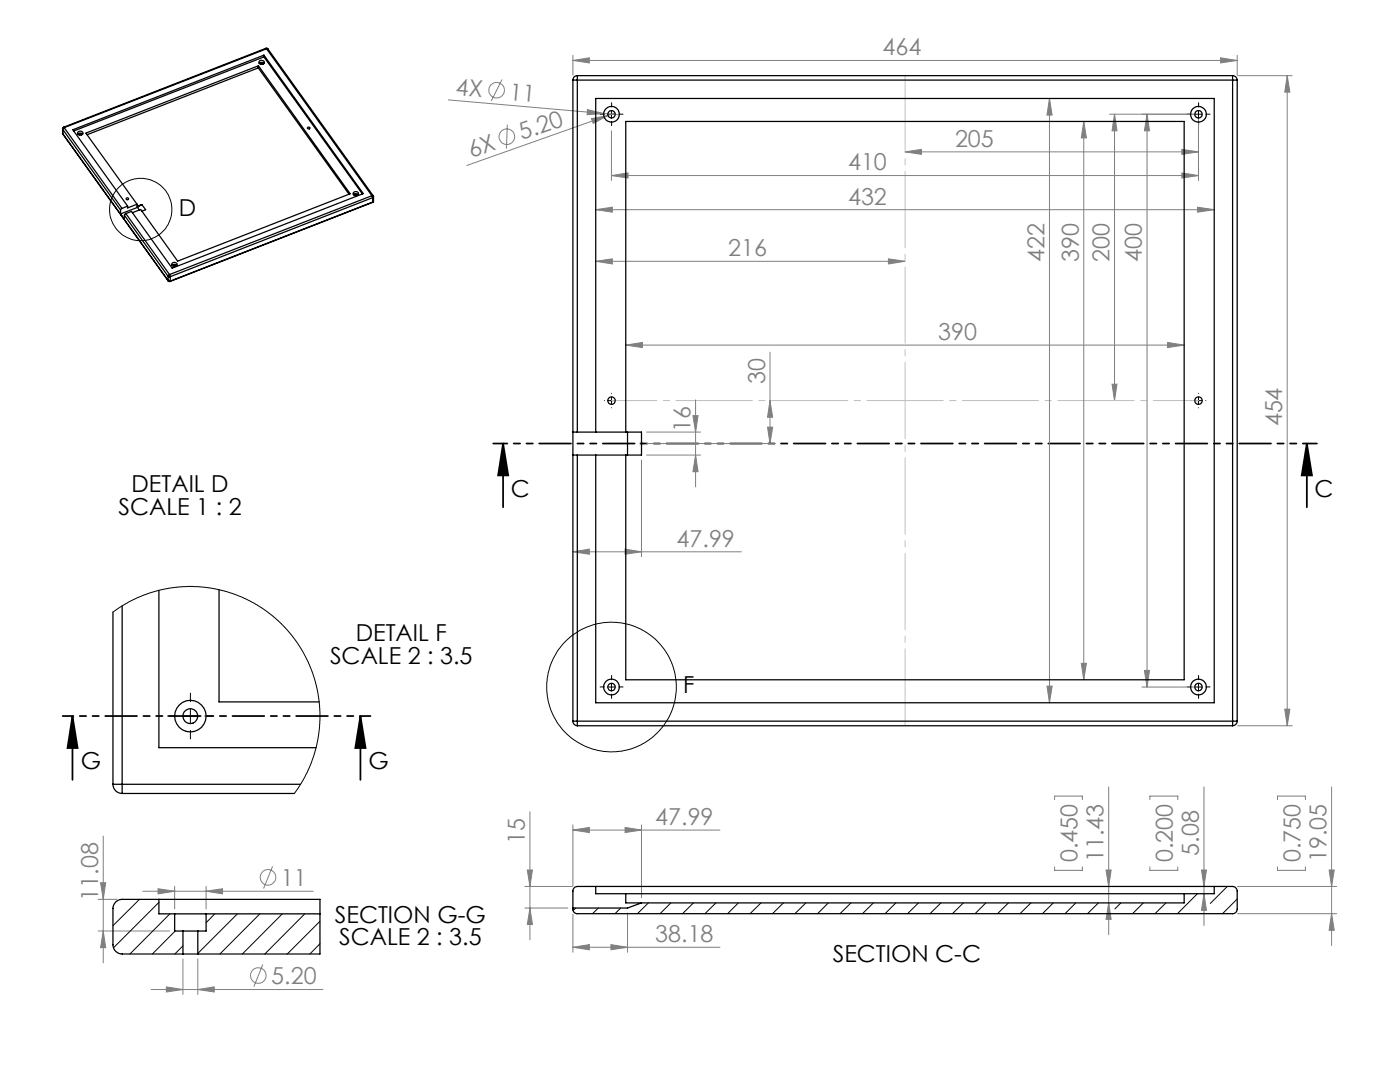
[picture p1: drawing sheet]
<svg xmlns="http://www.w3.org/2000/svg" width="279mm" height="216mm" viewBox="0 0 279 216" stroke-linecap="round" stroke-linejoin="round" font-family="sans-serif">
<g fill="none" stroke="#808080" stroke-width=".2">
<path d="M89.5 19.9l34.1 3M100.2 15.9l-2.2 4.2M114.3 12.1l3.3-.6v1.1zM114.3 11v4M114.3 12.1h132.6M209.4 19.6l.6 3.4h-1zM209.4 19.6v120.6M243.6 11.5l3.3 .6-3.3 .5zM246.9 11v4M247 15.1h10.9M256.9 15.1v129.7M256.9 15.1l.5 3.3h-1z"/>
<path d="M101.2 24.9l-.1 4.8M117.2 21.9l3.3 .7-3.3 .3zM118 23.7l3.4-.7-3 1.6zM121.4 23l-28.2 10M122 35l3.3-.5v1zM122 26.1v9.9M122 35h117.2M122.7 22.5l-1.3 .5M180.6 30.3l3.3-.5v1zM180.6 30.3h58.6M216.3 24.2l.5 3.3h-1zM216.3 24.2v111.4"/>
<path d="M221.4 22.8h16.8M222.4 22.8l.5 3.3h-1zM222.4 22.8v57.1M228.9 22.8l.5 3.3h-1zM228.9 22.8v114.3M235.9 29.8l3.3 .5-3.3 .5zM235.9 34.5l3.3 .5-3.3 .5zM239.2 23.8v12.2M118.9 52.1l3.3-.5v1.1zM118.9 41.8l3.3-.5v1zM118.9 52.1h61.7M118.9 41.8h123.4"/>
<path d="M177.3 51.6l3.3 .5-3.3 .6zM239 41.3l3.3 .5-3.3 .5zM124.9 68.9l3.3-.6v1.1zM124.9 68.9h111.4M138.8 79.8v17.4M153.7 70.3v18.2M153.7 79.9l.5 3.4h-1zM221.9 76.7h1l-.5 3.2zM233 68.3l3.3 .6-3.3 .5zM128 91.8v19.3M129 88.5h25.7M129 86.2h10.8"/>
<path d="M129 90.8h10.8M138.3 82.9h1l-.5 3.3zM138.8 90.8l.5 3.3h-1zM153.2 85.2h1l-.5 3.3zM114.3 110.1l3.3-.5v1zM114.3 110.1h33.7M124.7 109.6l3.3 .5-3.3 .5zM209 136.9h1l-.6 3.3zM215.8 132.4h1l-.5 3.2zM227.9 137.1h10.3M228.4 133.8h1l-.5 3.3zM210.5 159.6v-.7h5.5v.7"/>
<path d="M221.3 157v29.5M229.5 159.6v-.7h5.6v.7M240.3 157v27.7M247 144.8h10.9M255 159.6v-.7h5.5v.7M256.4 141.5h1l-.5 3.3zM265.7 157v31.7M19.6 179.5h3.8M20.1 176.1h1l-.5 3.4zM20.6 166.8v25.3M28.5 177.8h34M31.5 177.3l3.4 .5-3.4 .6z"/>
<path d="M34.9 176.8v4.6M41.1 177.8l3.3-.5v1.1zM41.1 176.8v4.6M54.4 172.9l-1.8 4.4M104.7 176.9h9.5M105.2 173.6h1.1l-.5 3.3zM105.8 162v25.5M114.3 165.6l3.3-.5v1zM114.3 164.6v12.2M114.3 165.6h29.4M124.7 165.1l3.3 .5-3.3 .5zM128 164.6v14.5"/>
<path d="M210.5 173v.7h5.5v-.7M220.7 173.6h1.1l-.5 3.3zM229.5 173v.7h5.6v-.7M239.8 173.6h1l-.5 3.3zM240.3 178.3l.5 3.3h-1zM247 176.9h19.8M255 173v.7h5.5v-.7M265.3 173.6h1l-.6 3.3zM19.6 185.8h14.2M20.6 185.8l.5 3.3h-1zM30.2 197.4h34.3M33.2 196.9l3.3 .5-3.3 .5z"/>
<path d="M36.5 191.3v7.1M39.5 197.4l3.3-.5v1zM39.5 191.3v7.1M52.5 192.4l-1.8 4.5M104.7 181.2h8.6M105.8 181.2l.5 3.3h-1.1zM114.3 189l3.3-.5v1zM114.3 182.4v7.6M114.3 189h29.4M121.9 188.5l3.3 .5-3.3 .5zM125.2 182.2v7.8M221.3 180.2l.5 3.2h-1.1z"/>
<path d="M247 182.3h19.8M265.7 182.3l.6 3.3h-1z"/>
<circle cx="99.1" cy="18" r="1.55"/>
<circle cx="101.1" cy="27.3" r="1.56"/>
<circle cx="53.5" cy="175.1" r="1.55"/>
<circle cx="51.5" cy="194.7" r="1.55"/>
</g>
<g fill="none" stroke="#000" stroke-width=".2">
<path d="M121.3 22.8h1.5M122 22.1v1.4M238.5 22.8h1.4M239.2 22.1v1.4M121.3 79.9h1.5M122 79.2v1.4M238.5 79.9h1.4M239.2 79.2v1.4M121.3 137.1h1.5M122 136.4v1.4M238.5 137.1h1.4M239.2 136.4v1.4"/>
<path d="M36.5 142.9h2.9M38 141.5v2.8"/>
<circle cx="28.1" cy="41.8" r="6.2"/>
<circle cx="122" cy="137.1" r="12.9"/>
</g>
<path d="M100.4 88.5l1 6.4h-2zM100.4 88.5v12.7M260.8 88.5l1 6.4h-2zM260.8 88.5v12.7M14.5 142.9l1 6.4h-2zM14.5 142.9v12.7M71.9 142.9l1.1 6.4h-2.1zM71.9 142.9v12.7" fill="none" stroke="#000" stroke-width=".35"/>
<path d="M127.5 88.5h1.1M127.7 88.2l.7 .7M128 88v1M128.4 88.2l-.7 .7" fill="none" stroke="#c0c0c0" stroke-width=".2"/>
<g fill="none" stroke="#000" stroke-width=".2" stroke-dasharray="15.2 1.3 1.3 1.3">
<path d="M120.6 22.8h-.8M122.1 21.4v-.9M122.1 24.2v.9M123.5 22.8h.8M237.8 22.8h-.9M239.2 21.4v-.9M239.2 24.2v.9M240.6 22.8h.9M120.6 79.9h.1M122.1 78.5h.1M123.5 79.9h.1M237.8 79.9h-.1"/>
<path d="M239.2 78.5h.1M240.6 79.9h.1M122.1 81.4h.1M239.2 81.4h.1M120.6 137.1h-.8M122.1 135.6v-.8M122.1 138.5v.9M123.5 137.1h.8M237.8 137.1h-.9M239.2 135.6v-.8M239.2 138.5v.9M240.6 137.1h.9"/>
<path d="M35.1 142.9h-1.7M38 140v-1.7M38 145.7v1.7M40.9 142.9h1.7"/>
</g>
<path d="M262.8 88.5h-164.4" fill="none" stroke="#000" stroke-width=".35" stroke-dasharray="6.3 1.3 1.3 1.3 1.3 1.3" stroke-dashoffset="3.5"/>
<path d="M73.9 142.9h-61.4" fill="none" stroke="#000" stroke-width=".35" stroke-dasharray="6.3 1.3 1.3 1.3 1.3 1.3" stroke-dashoffset="4.2"/>
<path d="M122.1 79.9h117.1" fill="none" stroke="#c0c0c0" stroke-width=".2" stroke-dasharray="15.2 1.3 1.3 1.3" stroke-dashoffset="6.2"/>
<path d="M180.6 15.1v129.7" fill="none" stroke="#c0c0c0" stroke-width=".2" stroke-dasharray="15.2 1.3 1.3 1.3" stroke-dashoffset="-.1"/>
<path d="M260.8 88.5l1 6.4h-2zM100.4 88.5l1 6.4h-2zM71.9 142.9l1.1 6.4h-2.1zM14.5 142.9l1 6.4h-2z" fill="#000"/>
<g fill="#808080">
<path d="M117.2 21.9l3.3 .7-3.3 .3z"/>
<path d="M118 23.7l3.4-.7-3 1.6z"/>
<path d="M235.9 29.8l3.3 .5-3.3 .5zM180.6 30.3l3.3-.5v1z"/>
<path d="M118.9 52.1l3.3-.5v1.1zM177.3 51.6l3.3 .5-3.3 .6z"/>
<path d="M153.2 85.2h1l-.5 3.3zM153.7 79.9l.5 3.4h-1z"/>
<path d="M222.4 22.8l.5 3.3h-1zM221.9 76.7h1l-.5 3.2z"/>
<path d="M39.5 197.4l3.3-.5v1zM33.2 196.9l3.3 .5-3.3 .5z"/>
<path d="M233 68.3l3.3 .6-3.3 .5zM124.9 68.9l3.3-.6v1.1zM124.7 109.6l3.3 .5-3.3 .5zM114.3 110.1l3.3-.5v1zM41.1 177.8l3.3-.5v1.1zM31.5 177.3l3.4 .5-3.4 .6z"/>
<path d="M118.9 41.8l3.3-.5v1zM239 41.3l3.3 .5-3.3 .5zM122 35l3.3-.5v1zM235.9 34.5l3.3 .5-3.3 .5zM114.3 12.1l3.3-.6v1.1zM243.6 11.5l3.3 .6-3.3 .5zM114.3 165.6l3.3-.5v1zM124.7 165.1l3.3 .5-3.3 .5zM114.3 189l3.3-.5v1zM121.9 188.5l3.3 .5-3.3 .5z"/>
<path d="M256.4 141.5h1l-.5 3.3zM256.9 15.1l.5 3.3h-1zM20.6 185.8l.5 3.3h-1zM20.1 176.1h1l-.5 3.4z"/>
<path d="M215.8 132.4h1l-.5 3.2zM216.3 24.2l.5 3.3h-1z"/>
<path d="M209.4 19.6l.6 3.4h-1zM209 136.9h1l-.6 3.3zM138.3 82.9h1l-.5 3.3zM138.8 90.8l.5 3.3h-1zM228.9 22.8l.5 3.3h-1zM228.4 133.8h1l-.5 3.3zM265.3 173.6h1l-.6 3.3zM265.7 182.3l.6 3.3h-1zM239.8 173.6h1l-.5 3.3zM240.3 178.3l.5 3.3h-1zM220.7 173.6h1.1l-.5 3.3zM221.3 180.2l.5 3.2h-1.1zM105.2 173.6h1.1l-.5 3.3zM105.8 181.2l.5 3.3h-1.1z"/>
</g>
<g fill="none" stroke="#000" stroke-width=".25">
<path d="M51.5 13.5l-34.1 13.4M51.5 13.5l18.1 25.2M51.6 13.1l18.3 25.6-34.4 13.4-7.4-10.3-1.7 .6M51.6 13.1l-34.5 13.5 10.2 14.1M51.6 13.1l-.1 .4M51.7 12.6a.66 .66 0 0 1 1 .1M51.8 12.1a.49 .49 0 0 1 .7 0 .49 .49 0 0 1 .1 .6 .49 .49 0 0 1-.7 .1 .49 .49 0 0 1-.1-.7zM52 12.8l.1-.1 .4 .1M52.7 11l19.8 27.6-38.1 14.9-8.2-11.3-1.1 .4M52.7 11l-38.2 14.9 11 15.2M52.7 11.4l-38 14.7M52.7 11.4l19.6 27.3"/>
<path d="M52.7 11v.4M53.1 9.6l.3 .1M53.1 9.6l.1 .1M53.1 9.6l-40.4 15.8M53.2 9.7h.2M53.2 9.7l-40.4 15.8M53.2 9.7l21 29.4M53.4 9.7l21.1 29.4M114.3 16h.9M114.3 16v127.9M115.2 15.1a.85 .85 0 0 0-.9 .9M115.2 15.1v.9"/>
<path d="M115.2 16v70.2M115.2 16h130.8M115.2 15.1h130.8M246 16h.9M246 15.1a.9 .9 0 0 1 .9 .9M246 15.1v.9M246 16v127.9M246.9 16v127.9M12.5 26.6v.1M12.5 25.7v.1M12.5 25.7v.9M12.5 26.7h.1"/>
<path d="M12.5 26.7l21.1 29.4M12.5 25.8l11.6 16.1M12.5 26.7l21 29.3M12.5 25.8v.9M12.7 25.4l-.2 .3M12.7 25.4l.1 .1M12.8 25.5l-.3 .3M12.8 25.5l11.5 16.1M15.5 26.8a.65 .65 0 0 1 1 0M15.6 26.3a.49 .49 0 0 1 .7-.1 .49 .49 0 0 1 .1 .7 .49 .49 0 0 1-.7 .1 .49 .49 0 0 1-.1-.7zM15.8 26.9l.1-.1 .4 .1M70.5 38.8a.64 .64 0 0 1 1 0"/>
<path d="M70.6 38.3a.48 .48 0 0 1 .7 0 .48 .48 0 0 1 .1 .6 .48 .48 0 0 1-.7 .1 .48 .48 0 0 1-.1-.7zM70.7 39a.3 .3 0 0 1 .6 0M74.2 39.1l.2 .3M74.2 39.1h.3M74.2 39.1l-40.4 15.7M74.4 39.4l-40.4 15.8M74.4 39.4v.9M74.5 39.1v.2M74.5 39.3l-.1 .1M74.5 39.3v.8M24.1 42.7l.7 1v-.7M24.1 41.9v.8"/>
<path d="M24.3 41.6l-.2 .3M24.8 43l8.7 12.1M25.1 42.6l-.3 .4M25.1 42.6l8.7 12.2M25.5 41.1l-1.2 .5M27.3 40.7l-1.8 .8v-.4M27.3 40.7v.5l1-.4M27.4 41.4l-3.3 1.3M27.4 41.4l.4 .5M28.3 40.8l.8 1-.8 .4M28.3 40.8l-.9 .6M33.5 55.1l.5 .1"/>
<path d="M33.5 56l.5 .1M33.5 56l.1 .1M33.5 55.1v.9M33.6 56.1l.3 .1M33.8 54.8l-.3 .3M33.8 54.8l.2 .4M34 56.1l-.1 .1M34 55.2v.9M34.3 53a.7 .7 0 0 1 1 0M34.4 52.5a.48 .48 0 0 1 .7-.1 .48 .48 0 0 1 0 .7 .48 .48 0 0 1-.6 0 .48 .48 0 0 1-.1-.6zM34.6 53.1l.1-.1 .4 .1M74.3 40.4l-40.4 15.8"/>
<path d="M74.4 40.3l-.1 .1M74.4 40.3l-40.4 15.8M74.5 40.1l-.2 .3M74.5 40.1l-.1 .2M114.3 86.2h.9M114.3 90.8h.9M115.2 90.8v53.1M115.2 86.2h12.8v4.6h-12.8M118.9 86.2v-66.6h123.4v120.6h-123.4v-49.4M124.9 86.2v-62h111.4v111.4h-111.4v-44.8M125.2 86.2v4.6M31.7 117.8v31.4h31.4"/>
<path d="M43.7 117.7v22.4h20M22.5 122.1v34.4M24.4 120.9v35.6M22.5 156.5h1.9M22.5 156.5a1.81 1.81 0 0 0 1.9 1.8M24.4 156.5v1.8M24.4 156.5h35.6M24.4 158.3h34.3M114.3 143.9h.9M114.3 143.9a.9 .9 0 0 0 .9 .9M115.2 143.9v.9M115.2 143.9h130.8"/>
<path d="M115.2 144.8h130.8M246 143.9h.9M246 143.9v.9M246.9 143.9a.97 .97 0 0 1-.9 .9M31.7 179.5v2.9h3.2M114.6 177.2l.6-.3h130.8a.97 .97 0 0 1 .9 .9v3.6a.9 .9 0 0 1-.9 .9h-130.8a.85 .85 0 0 1-.9-.9v-3.8zM118.9 176.9v1.4h123.4v-1.4M124.9 178.3v1.9h111.4v-1.9M34.9 182.4h6.2M34.9 182.4v3.4h1.6M36.5 190.4h-12.1a1.87 1.87 0 0 1-1.9-1.9v-7.2a1.81 1.81 0 0 1 1.9-1.8h39.5v10.9h-24.4M36.5 185.8h3"/>
<path d="M36.5 190.4h3M36.5 185.8v4.6M39.5 185.8v4.6M41.1 182.4h22.8M41.1 182.4v3.4h-1.6M128 180.2l-2.8 1h-10.9"/>
<circle cx="25.4" cy="39.7" r=".24"/>
<circle cx="61.6" cy="25.6" r=".23"/>
<circle cx="122" cy="22.8" r="1.57"/>
<circle cx="122.1" cy="22.8" r=".73"/>
<circle cx="239.2" cy="22.8" r=".73"/>
<circle cx="239.2" cy="22.8" r="1.58"/>
<circle cx="122" cy="79.9" r=".74"/>
<circle cx="239.2" cy="79.9" r=".74"/>
<circle cx="122" cy="137.1" r=".74"/>
<circle cx="122" cy="137.1" r="1.57"/>
<circle cx="239.2" cy="137.1" r="1.58"/>
<circle cx="239.2" cy="137.1" r=".74"/>
<circle cx="38" cy="142.9" r="1.48"/>
<circle cx="38" cy="142.9" r="3.1"/>
</g>
<g fill="none" stroke="#000" stroke-width=".2">
<path d="M22.5 122.1l1.7-1.1 2.5-1.4 4.2-1.6 2.4-.6 2.3-.3h4.4l3.7 .6 2.6 .7 2 .7 3.9 2.2 2.4 1.8 1.5 1.3 1.3 1.4 1.8 2.3 1.3 2 1.1 2.1 .8 2.2 .6 2 .8 4.4-.1 4.6-.2 2.1-.7 2.6-1.5 4-1.2 2.2-1.4 2M27.8 179.5l-5.3 5.2M239 178.3l-4 4M244.9 176.9l-3.4 3.4M246.9 179.4l-2.9 2.9M31.7 180.1l-9.1 9M33.9 182.4l-8 8M35 185.8l-4.6 4.6M36.5 188.7l-1.6 1.7M42.9 182.4l-1.8 1.7M47.4 182.4l-7.9 7.9M51.9 182.4l-8 8"/>
<path d="M56.3 182.4l-7.9 8M60.8 182.4l-8 8M63.9 183.8l-6.6 6.6M63.9 188.3l-2.1 2.1M114.9 181.2l-.5 .5M119.4 181.2l-1.1 1.1M123.9 181.2l-1.2 1.1M129.4 180.2l-2.2 2.1M133.9 180.2l-2.2 2.1M138.4 180.2l-2.2 2.1M142.9 180.2l-2.2 2.1M147.4 180.2l-2.2 2.1"/>
<path d="M151.9 180.2l-2.2 2.1M156.4 180.2l-2.2 2.1M160.8 180.2l-2.2 2.1M165.3 180.2l-2.1 2.1M169.8 180.2l-2.2 2.1M174.3 180.2l-2.2 2.1M178.8 180.2l-2.2 2.1M183.3 180.2l-2.2 2.1M187.8 180.2l-2.2 2.1M192.3 180.2l-2.2 2.1M196.7 180.2l-2.1 2.1M201.3 180.2l-2.2 2.1"/>
<path d="M205.7 180.2l-2.1 2.1M210.2 180.2l-2.2 2.1M214.7 180.2l-2.2 2.1M219.2 180.2l-2.2 2.1M223.7 180.2l-1.2 1.2M228.2 180.2l-2.2 2.1M232.7 180.2l-2.2 2.1"/>
</g>
<g font-size="4.7" fill="#808080">
<text x="176.1" y="11">464</text>
<text x="90.9" y="19" transform="rotate(5 90.9 19)">4X</text>
<text x="101.5" y="19.9" transform="rotate(5 101.5 19.9)">11</text>
<text x="104.2" y="28" transform="rotate(-19 104.2 28)">5.20</text>
<text x="190.6" y="29.3">205</text>
<text x="94.1" y="31.6" transform="rotate(-19 94.1 31.6)">6X</text>
<text x="169.2" y="34">410</text>
<text x="169.3" y="40.8">432</text>
<text x="145.3" y="51.1">216</text>
<text x="208.5" y="52.3" transform="rotate(-90 208.5 52.3)">422</text>
<text x="215.3" y="52.3" transform="rotate(-90 215.3 52.3)">390</text>
<text x="221.4" y="52.3" transform="rotate(-90 221.4 52.3)">200</text>
<text x="227.9" y="52.3" transform="rotate(-90 227.9 52.3)">400</text>
<text x="187.2" y="67.8">390</text>
<text x="152.7" y="76.7" transform="rotate(-90 152.7 76.7)">30</text>
<text x="137.8" y="86.2" transform="rotate(-90 137.8 86.2)">16</text>
<text x="255.9" y="85.1" transform="rotate(-90 255.9 85.1)">454</text>
<text x="135" y="109.1">47.99</text>
<text x="130.8" y="164.6">47.99</text>
<text x="104.8" y="168.4" transform="rotate(-90 104.8 168.4)">15</text>
<text x="215" y="172.1" transform="rotate(-90 215 172.1)">0.450</text>
<text x="220.2" y="172.1" transform="rotate(-90 220.2 172.1)">11.43</text>
<text x="234" y="172.1" transform="rotate(-90 234 172.1)">0.200</text>
<text x="239.3" y="170.8" transform="rotate(-90 239.3 170.8)">5.08</text>
<text x="259.5" y="172.1" transform="rotate(-90 259.5 172.1)">0.750</text>
<text x="264.8" y="172.1" transform="rotate(-90 264.8 172.1)">19.05</text>
<text x="19.6" y="179.7" transform="rotate(-90 19.6 179.7)">11.08</text>
<text x="56.1" y="176.8">11</text>
<text x="130.8" y="188">38.18</text>
<text x="54.1" y="196.3">5.20</text>
</g>
<g font-size="4.7">
<text x="35.7" y="43.1">D</text>
<text x="26.2" y="98.1">DETAIL D</text>
<text x="101.9" y="99.1">C</text>
<text x="262.3" y="99.1">C</text>
<text x="23.7" y="102.7">SCALE 1 : 2</text>
<text x="71" y="127.9">DETAIL F</text>
<text x="65.9" y="132.4">SCALE 2 : 3.5</text>
<text x="136.4" y="138.4">F</text>
<text x="16.1" y="153.5">G</text>
<text x="73.6" y="153.5">G</text>
<text x="66.8" y="184.1">SECTION G-G</text>
<text x="67.7" y="188.6">SCALE 2 : 3.5</text>
<text x="166.2" y="192">SECTION C-C</text>
</g>
</svg>
